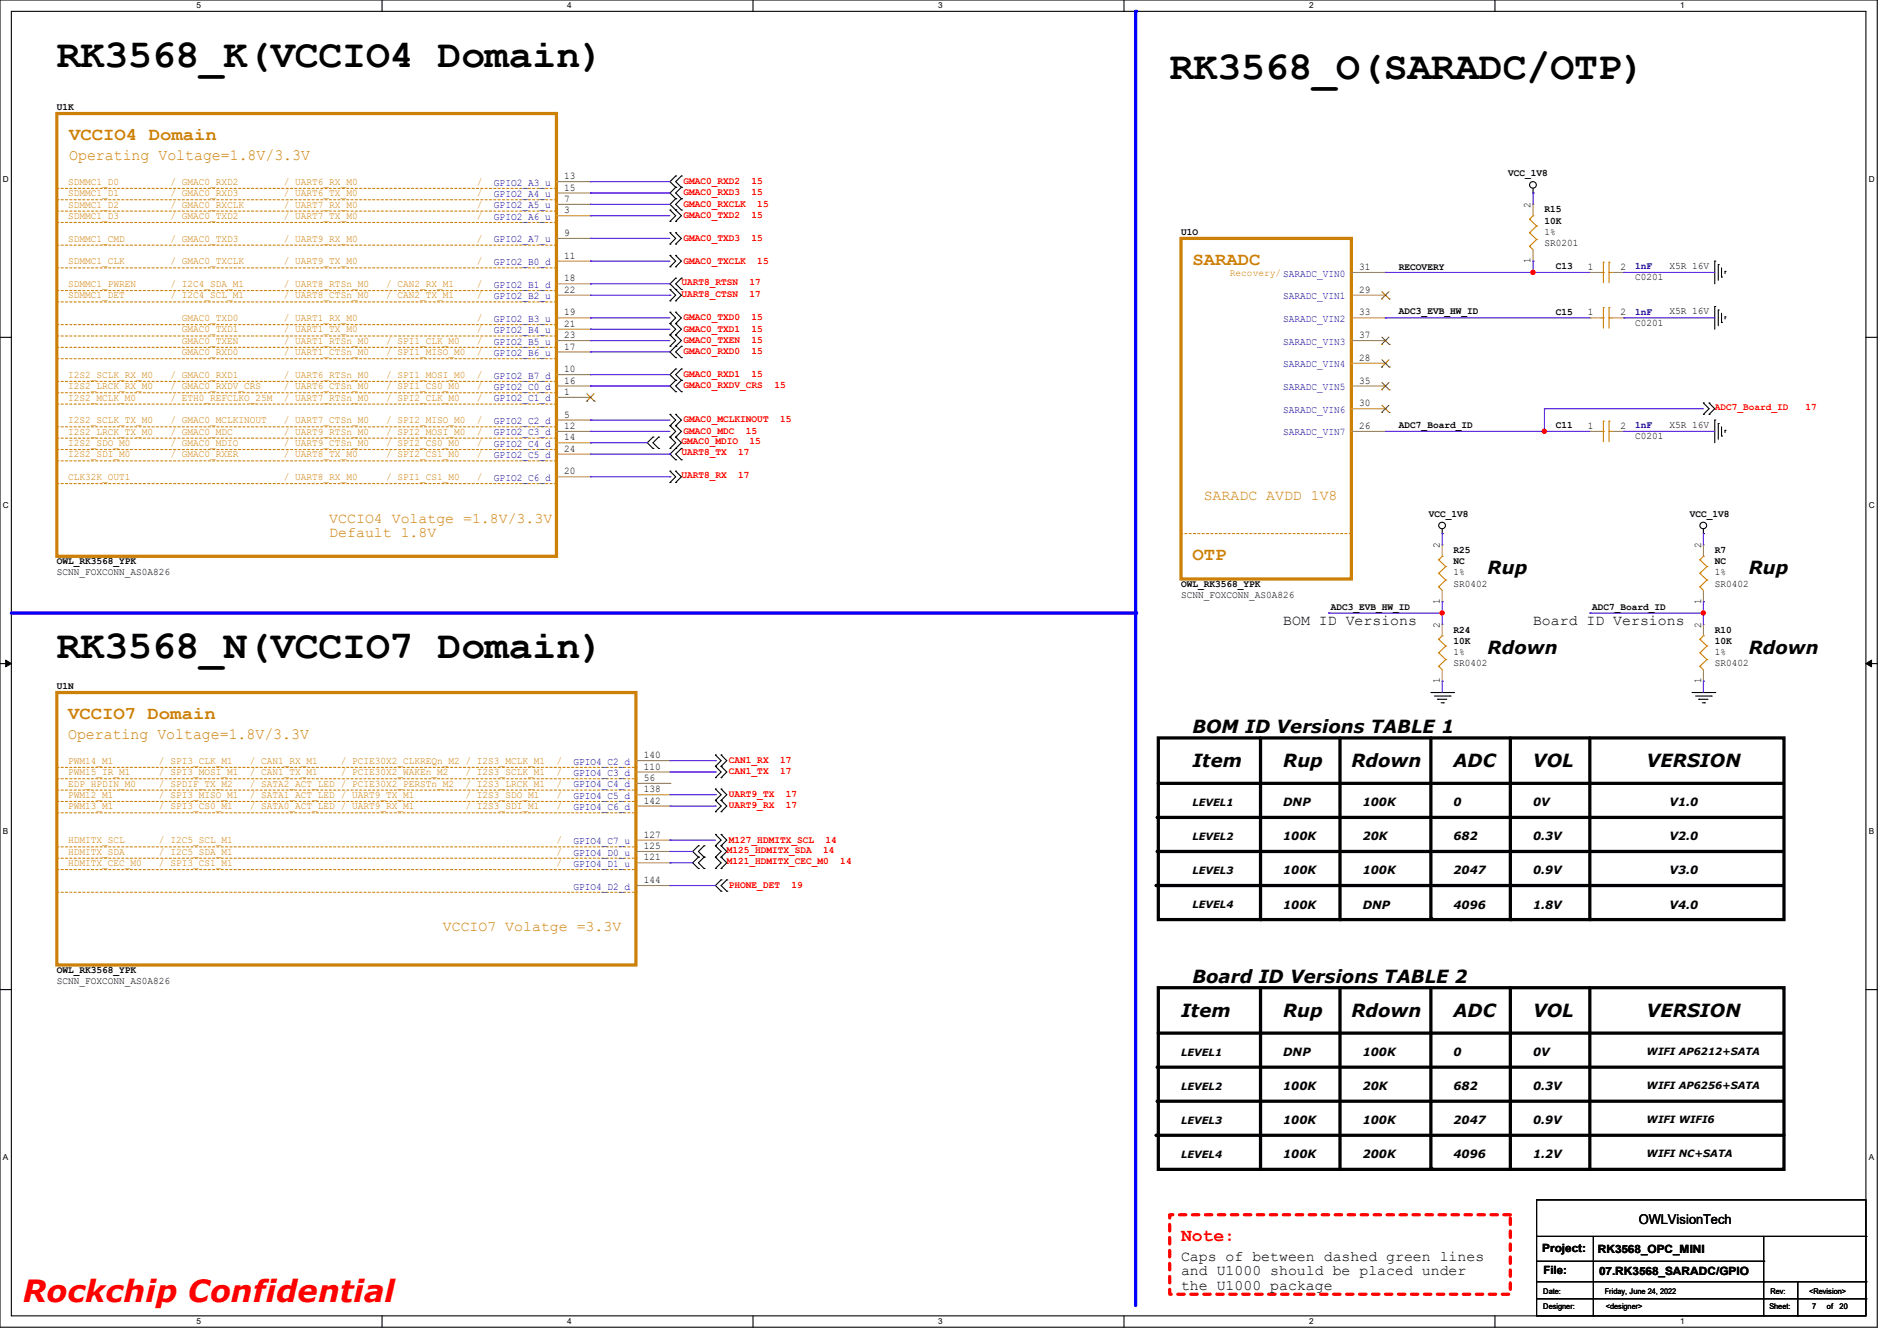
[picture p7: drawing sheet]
<svg xmlns="http://www.w3.org/2000/svg" width="297mm" height="210mm" viewBox="0 0 297 210" stroke-linecap="round" stroke-linejoin="round" font-family="sans-serif">
<path d="M0 0h293.9v207.9h-293.9zM1.8 1.8h290.3v204.3h-290.3z" fill="none" stroke="#000" stroke-width=".17"/>
<g fill="#fff">
<path d="M30.8 .2h.7v1.4h-.7z"/>
<path d="M30.8 206.2h.7v1.4h-.7z"/>
</g>
<path d="M59.8 0v1.8M59.8 206.1v1.8" fill="none" stroke="#000" stroke-width=".17"/>
<g fill="#fff">
<path d="M88.8 .2h.7v1.4h-.7z"/>
<path d="M88.8 206.2h.7v1.4h-.7z"/>
</g>
<path d="M117.9 0v1.8M117.9 206.1v1.8" fill="none" stroke="#000" stroke-width=".17"/>
<g fill="#fff">
<path d="M146.9 .2h.7v1.4h-.7z"/>
<path d="M146.9 206.2h.7v1.4h-.7z"/>
</g>
<path d="M176 0v1.8M176 206.1v1.8" fill="none" stroke="#000" stroke-width=".17"/>
<g fill="#fff">
<path d="M205 .2h.7v1.4h-.7z"/>
<path d="M205 206.2h.7v1.4h-.7z"/>
</g>
<path d="M234.1 0v1.8M234.1 206.1v1.8" fill="none" stroke="#000" stroke-width=".17"/>
<g fill="#fff">
<path d="M263.1 .2h.6v1.4h-.6z"/>
<path d="M263.1 206.2h.6v1.4h-.6z"/>
<path d="M.5 27.3h.9v1.4h-.9z"/>
<path d="M292.6 27.3h.9v1.4h-.9z"/>
<path d="M.5 78.4h.9v1.4h-.9z"/>
<path d="M292.6 78.4h.9v1.4h-.9z"/>
</g>
<path d="M0 52.8h1.8M292.1 52.8h1.8" fill="none" stroke="#000" stroke-width=".17"/>
<g fill="#fff">
<path d="M.5 129.5h.8v1.4h-.8z"/>
<path d="M292.6 129.5h.8v1.4h-.8z"/>
</g>
<path d="M0 103.9h1.8M292.1 103.9h1.8" fill="none" stroke="#000" stroke-width=".17"/>
<path d="M.9 103.4l.9 .5-.9 .5zM292.1 103.9l.9-.5v1z" fill="#000" stroke="#000" stroke-width=".16"/>
<g fill="#fff">
<path d="M.5 180.5h.8v1.4h-.8z"/>
<path d="M292.6 180.5h.8v1.4h-.8z"/>
</g>
<path d="M0 155h1.8M292.1 155h1.8" fill="none" stroke="#000" stroke-width=".17"/>
<path d="M1.8 96h176" fill="none" stroke="#00f" stroke-width=".51"/>
<circle cx="177.8" cy="96" r=".25" fill="#00f"/>
<path d="M177.8 1.8v94.2" fill="none" stroke="#00f" stroke-width=".51"/>
<circle cx="177.8" cy="1.8" r=".25" fill="#00f"/>
<path d="M183.1 190.2h53.4v12.5h-53.4z" fill="none" stroke="#f00" stroke-width=".51" stroke-dasharray="1 1"/>
<path d="M177.8 96v108.5" fill="none" stroke="#00f" stroke-width=".51"/>
<circle cx="177.8" cy="96" r=".25" fill="#00f"/>
<g fill="none" stroke="#000" stroke-width=".51">
<path d="M181.4 115.6h97.9v28.4h-97.9zM197.4 115.6v28.4M209.8 115.6v28.4M224 115.6v28.2M236.5 115.6v28.4M248.9 115.6v28.4M181 138.7h98.1M181.2 133.3h97.9M181.2 128h97.9M181.4 122.7h97.7M181.4 154.7h97.9v28.4h-97.9zM197.4 154.7v28.4"/>
<path d="M209.8 154.7v28.4M224 154.7v28.3M236.5 154.7v28.4M248.9 154.7v28.4M181 177.8h98.3M181.2 172.5h97.9M181.2 167.1h97.9M181.4 161.8h97.7"/>
</g>
<g fill="#000">
<circle cx="181" cy="138.7" r=".25"/>
<circle cx="181.2" cy="133.4" r=".25"/>
<circle cx="181.2" cy="128" r=".25"/>
<circle cx="181.4" cy="122.7" r=".25"/>
<circle cx="197.4" cy="144" r=".25"/>
<circle cx="209.8" cy="144" r=".25"/>
<circle cx="224" cy="143.8" r=".25"/>
<circle cx="236.5" cy="144" r=".25"/>
<circle cx="248.9" cy="144" r=".25"/>
<circle cx="181" cy="177.8" r=".25"/>
<circle cx="181.2" cy="167.1" r=".25"/>
<circle cx="181.2" cy="172.5" r=".25"/>
<circle cx="181.4" cy="161.8" r=".25"/>
<circle cx="197.4" cy="183.1" r=".25"/>
<circle cx="209.8" cy="183.1" r=".25"/>
<circle cx="224" cy="183" r=".25"/>
<circle cx="236.5" cy="183.1" r=".25"/>
<circle cx="248.9" cy="183.1" r=".25"/>
</g>
<g fill="none" stroke="#000" stroke-width=".17">
<path d="M104.9 34.7h.1M104.9 32.9h.1M104.9 38.2h.1M104.9 36.4h.1M104.9 32.9l.9 .9-.9 .9M104.9 36.4l.9 .9-.9 .9M105.8 27.6h.1M105.8 29.3h.1M105.8 31.1h.1M105.8 32.9h.1M105.8 34.7h.1M105.8 38.2h.1"/>
<path d="M105.8 36.4h.1M105.8 27.6l-.9 .8 .9 .9M105.8 29.3l-.9 .9 .9 .9M105.8 31.1l-.9 .9 1.8 1.8-.9 .9M105.8 36.4l.9 .9-.9 .9M106.7 29.3h.1M106.7 27.6h.1M106.7 31.1h.1M106.7 32.9h.1M106.7 27.6l-.9 .8 .9 .9M106.7 29.3l-.9 .9 .9 .9M106.7 31.1l-.9 .9 .9 .9"/>
<path d="M240 30.2h.1M240 29.5v.7M104.9 41.8h.1M104.9 40h.1M104.9 50.7h.1M104.9 48.9h.1M104.9 52.5h.1M104.9 54.2h.1M104.9 45.3h.1M104.9 47.1h.1M104.9 40l.9 .9-.9 .9M104.9 48.9l.9 .9-.9 .9"/>
<path d="M104.9 50.7l.9 .9-.9 .9M104.9 52.5l.9 .8-.9 .9M104.9 45.3l.9 .9-.9 .9M105.8 41.8h.1M105.8 40h.1M105.8 50.7h.1M105.8 48.9h.1M105.8 52.5h.1M105.8 54.2h.1M105.8 56h.1M105.8 57.8h.1M105.8 59.6h.1"/>
<path d="M105.8 45.3h.1M105.8 47.1h.1M105.8 43.6h.1M105.8 40l.9 .9-.9 .9M105.8 48.9l.9 .9-.9 .9M105.8 50.7l.9 .9-.9 .9M105.8 52.5l.9 .8-1.8 1.8 .9 .9M105.8 57.8l-.9 .9 .9 .9M105.8 59.6l-.9 .9 .9 .8M105.8 43.6l-.9 .8 1.8 1.8-.9 .9M106.7 56h.1M106.7 54.2h.1"/>
<path d="M106.7 59.6h.1M106.7 57.8h.1M106.7 45.3h.1M106.7 43.6h.1M106.7 54.2l-.9 .9 .9 .9M106.7 57.8l-.9 .9 .9 .9M106.7 59.6l-.9 .9 .9 .8M106.7 43.6l-.9 .8 .9 .9M268.5 40.9h.1M268.5 48h.1M268.5 40.9v3.5M268.5 48v3.6"/>
<path d="M269 41.4h.1M269 48.6h.1M269 41.4v2.5M269 48.6v2.4M269.5 43.4h.1M269.5 50.5h.1M269.5 42v1.4M269.5 49.1v1.4M270.1 42.5h.1M270.1 49.6h.1M270.1 42.5v.3M270.1 49.6v.4"/>
<path d="M102.2 68.5h.1M102.2 70.2h.1M102.2 68.5l-.9 .8 .9 .9M103.1 70.2h.1M103.1 68.5h.1M103.1 68.5l-.9 .8 .9 .9M104.9 66.7h.1M104.9 64.9h.1M104.9 68.5h.1M104.9 70.2h.1M104.9 73.8h.1M104.9 75.6h.1"/>
<path d="M104.9 64.9l.9 .9-.9 .9M104.9 66.7l.9 .9-.9 .9M104.9 68.5l.9 .8-.9 .9M104.9 73.8l.9 .9-.9 .9M105.8 61.3h.1M105.8 66.7h.1M105.8 64.9h.1M105.8 68.5h.1M105.8 70.2h.1M105.8 72h.1M105.8 73.8h.1M105.8 75.6h.1"/>
<path d="M105.8 64.9l.9 .9-.9 .9M105.8 66.7l.9 .9-.9 .9M105.8 73.8l.9 .9-.9 .9M105.8 68.5l.9 .8-1.8 1.8 .9 .9M106.7 61.3h.1M106.7 70.2h.1M106.7 72h.1M106.7 70.2l-.9 .9 .9 .9M266.7 63.1h.1M266.7 64.9h.1M266.7 63.1l.9 .9-.9 .9M267.6 63.1h.1"/>
<path d="M267.6 64.9h.1M267.6 63.1l.9 .9-.9 .9M268.5 65.8h.1M268.5 65.8v3.5M269 66.3h.1M269 66.3v2.5M269.5 68.3h.1M269.5 66.8v1.5M270.1 67.4h.1M270.1 67.4v.3M225.8 83.6h.1M225.8 82.8v.8"/>
<path d="M266.7 83.6h.1M266.7 82.8v.8M112 118.2h.1M112 118.2l.9 .9-.9 .9M112.9 118.2h.1M112.9 118.2l.9 .9-.9 .9M224 108.5h3.6M224.6 109h2.4M225.1 109.5h.1M225.1 109.5h1.4M225.6 110.1h.4M226 110.1h.1"/>
<path d="M227 109h.1M227.6 108.5h.1M264.9 108.5h3.6M265.5 109h2.4M266 109.5h.1M266 109.5h1.4M266.5 110.1h.4M266.9 110.1h.1M267.9 109h.1M268.5 108.5h.1M109.3 134.2h.1M109.3 136h.1"/>
<path d="M109.3 132.5h.1M109.3 134.2l-.8 .9 .8 .9M109.3 132.5l-.8 .8 .8 .9M110.2 136h.1M110.2 134.2h.1M110.2 132.5h.1M110.2 134.2l-.9 .9 .9 .9M110.2 132.5l-.9 .8 .9 .9M112 136h.1M112 134.2h.1M112 132.5h.1M112 130.7h.1"/>
<path d="M112 120h.1M112 121.8h.1M112 125.3h.1M112 123.6h.1M112 127.1h.1M112 130.7l.9 .9-.9 .9M112 134.2l.9 .9-.9 .9M112 132.5l.9 .8-.9 .9M112 120l.9 .9-.9 .9M112 123.6l.9 .9-.9 .8M112 125.3l.9 .9-.9 .9M112.9 136h.1"/>
<path d="M112.9 134.2h.1M112.9 132.5h.1M112.9 130.7h.1M112.9 137.8h.1M112.9 139.6h.1M112.9 120h.1M112.9 121.8h.1M112.9 125.3h.1M112.9 123.6h.1M112.9 127.1h.1M112.9 137.8l-.9 .9 .9 .9M112.9 134.2l.9 .9-.9 .9"/>
<path d="M112.9 130.7l.9 .9-.9 .9M112.9 132.5l.9 .8-.9 .9M112.9 120l.9 .9-.9 .9M112.9 123.6l.9 .9-.9 .8M112.9 125.3l.9 .9-.9 .9M113.8 139.6h.1M113.8 137.8h.1M113.8 137.8l-.9 .9 .9 .9M240.6 187.9h51.5v18.2h-51.5zM240.6 193.6h51.5M240.6 197.5h35.5M249.5 193.6v12.5"/>
<path d="M276.1 197.5h.1M276.1 193.6v12.5M292.1 193.6h.1M240.6 200.7h51.5M240.6 203.4h51.5M249.5 206.1h.1M276.1 206.1h.1M276.1 200.7h.1M281.5 206.1h.1M281.5 200.7v5.4M292.1 200.7h.1M292.1 203.4h.1"/>
<circle cx="240" cy="29" r=".52"/>
<circle cx="225.8" cy="82.3" r=".52"/>
<circle cx="266.7" cy="82.3" r=".52"/>
</g>
<g fill="none" stroke="#cc8006" stroke-width=".17">
<path d="M239.5 38.6h.1M239.5 36.4h.1M239.5 34.3h.1M239.5 38.6l.5 .5M239.5 36.4l1.1 1.1M239.5 34.3l1.1 1.1M240 33.8h.1M240 33.8l-.5 .5M240.6 37.5h.1M240.6 35.4h.1M240.6 37.5l-1.1 1.1M240.6 35.4l-1.1 1"/>
<path d="M250.7 42.7h.3M250.7 49.8h.3M251 42.7h.1M251 41.1h.1M251 49.8h.1M251 48.2h.1M251 41.1v3.2M251 48.2v3.2M251.9 41.1h.1M251.9 42.7h.1M251.9 48.2h.1M251.9 49.8h.1"/>
<path d="M251.9 42.7h.6M251.9 41.1v3.2M251.9 48.2v3.2M251.9 49.8h.6M250.7 67.6h.3M251 67.6h.1M251 66h.1M251 66v3.2M251.9 66h.1M251.9 67.6h.1M251.9 66v3.2M251.9 67.6h.6"/>
<path d="M225.3 91.9h.1M225.3 89.8h.1M225.3 87.7h.1M225.3 91.9l.5 .6M225.3 89.8l1.1 1M225.3 87.7l1.1 1M225.8 87.1h.1M225.8 99.6h.1M225.8 87.1l-.5 .6M225.8 99.6l-.5 .5M226.4 90.8h.1M226.4 88.7h.1"/>
<path d="M226.4 90.8l-1.1 1.1M226.4 88.7l-1.1 1.1M266.1 91.9h.1M266.1 89.8h.1M266.1 87.7h.1M266.1 91.9l.6 .6M266.1 89.8l1.2 1M266.1 87.7l1.2 1M266.7 99.6h.1M266.7 87.1h.1M266.7 99.6l-.6 .5M266.7 87.1l-.6 .6"/>
<path d="M267.3 90.8h.1M267.3 88.7h.1M267.3 90.8l-1.2 1.1M267.3 88.7l-1.2 1.1M225.3 104.4h.1M225.3 102.2h.1M225.3 100.1h.1M225.3 104.4l.5 .5M225.3 102.2l1.1 1.1M225.3 100.1l1.1 1.1M226.4 103.3h.1M226.4 101.2h.1"/>
<path d="M226.4 103.3l-1.1 1.1M226.4 101.2l-1.1 1M266.1 104.4h.1M266.1 102.2h.1M266.1 100.1h.1M266.1 104.4l.6 .5M266.1 102.2l1.2 1.1M266.1 100.1l1.2 1.1M267.3 103.3h.1M267.3 101.2h.1M267.3 103.3l-1.2 1.1M267.3 101.2l-1.2 1"/>
</g>
<g fill="none" stroke="#a84" stroke-width=".17">
<path d="M87.1 28.4h5.4M87.1 30.2h5.4M87.1 32h5.4M87.1 33.8h5.4M87.1 37.3h5.4M92.5 28.4h.1M92.5 30.2h.1M92.5 32h.1M92.5 33.8h.1M92.5 37.3h.1M240 32h.1M240 32v1.8"/>
<path d="M240 39.1v1.8M87.1 40.9h5.4M87.1 44.4h5.4M87.1 46.2h5.4M87.1 49.8h5.4M87.1 51.6h5.4M87.1 53.3h5.4M87.1 55.1h5.4M87.1 58.7h5.4M92.5 40.9h.1M92.5 44.4h.1M92.5 46.2h.1"/>
<path d="M92.5 49.8h.1M92.5 51.6h.1M92.5 53.3h.1M92.5 55.1h.1M92.5 58.7h.1M211.6 46.2h5.3M211.6 49.8h5.3M211.6 53.3h5.3M211.6 42.7h5.3M211.6 56.9h5.3M216.9 42.7h.1M216.9 46.2h.1"/>
<path d="M216.9 49.8h.1M216.9 53.3h.1M216.9 56.9h.1M240 40.9h.1M248.9 42.7h.1M248.9 49.8h.1M248.9 49.8h1.8M248.9 42.7h1.8M252.5 49.8h1.8M252.5 42.7h1.8M254.3 42.7h.1M254.3 49.8h.1"/>
<path d="M87.1 60.5h5.4M87.1 62.2h5.4M87.1 65.8h5.4M87.1 67.6h5.4M87.1 69.3h5.4M87.1 71.1h5.4M87.1 74.7h5.4M92.5 60.5h.1M92.5 62.2h.1M92.5 65.8h.1M92.5 67.6h.1M92.5 69.3h.1"/>
<path d="M92.5 71.1h.1M92.5 74.7h.1M211.6 60.5h5.3M211.6 67.6h5.3M211.6 64h5.3M216.9 60.5h.1M216.9 64h.1M216.9 67.6h.1M248.9 67.6h.1M248.9 67.6h1.8M252.5 67.6h1.8M254.3 67.6h.1"/>
<path d="M225.8 94.2h.1M225.8 85.3h.1M225.8 97.8h.1M225.8 85.3v1.8M225.8 92.5v1.7M225.8 97.8v1.8M266.7 97.8h.1M266.7 94.2h.1M266.7 85.3h.1M266.7 85.3v1.8M266.7 92.5v1.7M266.7 97.8v1.8"/>
<path d="M99.6 119.1h5.3M104.9 119.1h.1M225.8 106.7h.1M225.8 104.9v1.8M266.7 106.7h.1M266.7 104.9v1.8M99.6 120.9h5.3M99.6 122.7h5.3M99.6 124.5h5.3M99.6 126.2h5.3M99.6 131.6h5.3M99.6 133.3h5.3"/>
<path d="M99.6 135.1h5.3M99.6 138.7h5.3M104.9 120.9h.1M104.9 122.7h.1M104.9 124.5h.1M104.9 126.2h.1M104.9 131.6h.1M104.9 133.3h.1M104.9 135.1h.1M104.9 138.7h.1"/>
</g>
<g fill="none" stroke="#cc8006" stroke-width=".17" stroke-dasharray=".3 .3">
<path d="M8.9 34.8h78.2M8.9 29.5h78.2M8.9 31.3h78.2M8.9 38.4h78.2M8.9 33.1h78.2M87.1 34.8h.1M87.1 29.5h.1M87.1 31.3h.1M87.1 38.4h.1M87.1 33.1h.1M8.9 52.6h78.2M8.9 54.4h78.2"/>
<path d="M8.9 50.8h78.2M8.9 45.5h78.2M8.9 56.2h78.2M8.9 47.3h78.2M8.9 42h78.2M8.9 59.7h78.2M87.1 52.6h.1M87.1 54.4h.1M87.1 50.8h.1M87.1 45.5h.1M87.1 56.2h.1M87.1 47.3h.1"/>
<path d="M87.1 42h.1M87.1 59.7h.1M8.9 63.3h78.2M8.9 61.5h78.2M8.9 70.4h78.2M8.9 75.7h78.2M8.9 68.6h78.2M8.9 72.2h78.2M8.9 66.8h78.2M87.1 63.3h.1M87.1 61.5h.1M87.1 70.4h.1"/>
<path d="M87.1 75.7h.1M87.1 68.6h.1M87.1 72.2h.1M87.1 66.8h.1M184.9 83.6h.1M211.6 83.6h-26.7M8.9 122h90.7M8.9 134.4h90.7M8.9 125.5h90.7M8.9 136.2h90.7M8.9 127.3h90.7M8.9 139.7h90.7"/>
<path d="M8.9 120.2h90.7M8.9 123.7h90.7M8.9 132.6h90.7M99.6 122h.1M99.6 134.4h.1M99.6 125.5h.1M99.6 136.2h.1M99.6 127.3h.1M99.6 139.7h.1M99.6 120.2h.1M99.6 123.7h.1M99.6 132.6h.1"/>
</g>
<path d="M8.9 17.8h78.2v69.3h-78.2zM184.9 37.3h26.7v53.4h-26.7zM8.9 108.5h90.7v42.6h-90.7z" fill="none" stroke="#cc8006" stroke-width=".51"/>
<g fill="none" stroke="#804000" stroke-width=".16">
<path d="M216.3 46.8h.1M216.3 53.9h.1M216.3 57.5h.1M216.4 45.7l1.1 1.1M216.4 52.8l1.1 1.1M216.4 56.3l1.1 1.2M216.4 59.9l1.1 1.1M217.5 45.7l-1.2 1.1M217.5 52.8l-1.2 1.1M217.5 56.3l-1.2 1.2M217.5 59.9l-1.2 1.1M217.5 46.8h.1"/>
<path d="M217.5 53.9h.1M217.5 57.5h.1M91.9 62.8h.1M91.9 61.7l1.1 1.1M93 61.7l-1.1 1.1M93 62.8h.1M216.3 61h.1M216.3 64.6h.1M216.4 63.5l1.1 1.1M217.5 63.5l-1.2 1.1M217.5 61h.1M217.5 64.6h.1"/>
</g>
<g fill="none" stroke="#4200ff" stroke-width=".17">
<path d="M92.5 28.4h.1M92.5 30.2h.1M92.5 32h.1M92.5 37.3h.1M92.5 33.8h.1M92.5 28.4h12.4M92.5 30.2h12.4M92.5 32h12.4M92.5 37.3h12.4M92.5 33.8h12.4M240 30.2h.1M240 30.2v1.8"/>
<path d="M92.5 49.8h.1M92.5 51.6h.1M92.5 53.3h.1M92.5 55.1h.1M92.5 58.7h.1M92.5 40.9h.1M92.5 44.4h.1M92.5 49.8h12.4M92.5 51.6h12.4M92.5 53.3h12.4M92.5 55.1h12.4M92.5 58.7h12.4"/>
<path d="M92.5 40.9h12.4M92.5 44.4h12.4M92.5 46.2h12.4M104.9 46.2h.1M216.9 42.7h.1M216.9 49.8h.1M216.9 49.8h32M216.9 42.7h32M240 40.9h.1M240 42.7h.1M240 40.9v1.8M254.3 49.8h.1"/>
<path d="M254.3 42.7h.1M254.3 49.8h14.2M254.3 42.7h14.2M92.5 67.6h.1M92.5 69.3h.1M92.5 60.5h.1M92.5 65.8h.1M92.5 67.6h12.4M92.5 69.3h8.8M92.5 60.5h12.4M92.5 65.8h12.4M92.5 74.7h12.4"/>
<path d="M92.5 71.1h12.4M104.9 74.7h.1M104.9 71.1h.1M216.9 67.6h32M241.8 67.6h.1M241.8 64h.1M241.8 64h24.9M241.8 64v3.6M254.3 67.6h.1M254.3 67.6h14.2M208 96h.1M208 96h17.8"/>
<path d="M225.8 96h.1M225.8 83.6h.1M225.8 94.2h.1M225.8 83.6v1.7M225.8 94.2v3.6M248.9 96h.1M248.9 96h17.8M266.7 96h.1M266.7 83.6h.1M266.7 94.2h.1M266.7 83.6v1.7M266.7 94.2v3.6"/>
<path d="M104.9 119.1h7.1M112 119.1h.1M225.8 106.7h.1M225.8 106.7v1.8M266.7 106.7h.1M266.7 106.7v1.8M104.9 135.1h.1M104.9 131.6h.1M104.9 133.3h.1M104.9 138.7h.1M104.9 135.1h3.6M104.9 131.6h7.1"/>
<path d="M104.9 133.3h3.6M104.9 138.7h7.1M104.9 120.9h7.1M104.9 124.5h7.1M104.9 126.2h7.1M112 120.9h.1M112 124.5h.1M112 126.2h.1"/>
</g>
<g fill="#f00" stroke="#f00" stroke-width=".17">
<circle cx="240" cy="42.7" r=".32"/>
<circle cx="225.8" cy="96" r=".32"/>
<circle cx="241.8" cy="67.5" r=".32"/>
<circle cx="266.7" cy="96" r=".32"/>
</g>
<g font-size="6.2">
<text x="8.9" y="10.5">RK3568_K(VCCIO4 Domain)</text>
<text x="183.1" y="12.3">RK3568_O(SARADC/OTP)</text>
<text x="8.9" y="103">RK3568_N(VCCIO7 Domain)</text>
</g>
<text font-size="4.8" fill="#f00" x="3.6" y="204">Rockchip Confidential</text>
<g font-size="2.8" fill="#cc8006">
<text x="10.8" y="21.9">VCCIO4 Domain</text>
<text x="186.7" y="41.5">SARADC</text>
<text x="186.7" y="87.7">OTP</text>
<text x="10.7" y="112.6">VCCIO7 Domain</text>
</g>
<g font-size="2.8">
<text x="232.9" y="90">Rup</text>
<text x="273.8" y="90">Rup</text>
<text x="232.9" y="102.4">Rdown</text>
<text x="273.8" y="102.4">Rdown</text>
<text x="186.7" y="114.9">BOM ID Versions TABLE 1</text>
<text x="186.7" y="120.2">Item</text>
<text x="200.9" y="120.2">Rup</text>
<text x="211.6" y="120.2">Rdown</text>
<text x="227.6" y="120.2">ADC</text>
<text x="240" y="120.2">VOL</text>
<text x="257.8" y="120.2">VERSION</text>
<text x="186.7" y="154">Board ID Versions TABLE 2</text>
<text x="184.9" y="159.3">Item</text>
<text x="200.9" y="159.3">Rup</text>
<text x="211.6" y="159.3">Rdown</text>
<text x="227.6" y="159.3">ADC</text>
<text x="240" y="159.3">VOL</text>
<text x="257.8" y="159.3">VERSION</text>
</g>
<text font-size="2.8" fill="#f00" x="184.9" y="194.4">Note:</text>
<g font-size="2.5" fill="#cc8006">
<text x="10.8" y="25.1">Operating Voltage=1.8V/3.3V</text>
<text x="10.7" y="115.7">Operating Voltage=1.8V/3.3V</text>
</g>
<g font-size="2.3" fill="#cc8006">
<text x="51.6" y="81.9">VCCIO4 Volatge =1.8V/3.3V</text>
<text x="188.5" y="78.3">SARADC AVDD 1V8</text>
<text x="51.6" y="84.2">Default 1.8V</text>
<text x="69.3" y="145.9">VCCIO7 Volatge =3.3V</text>
</g>
<g font-size="2.3">
<text x="200.9" y="97.9">BOM ID Versions</text>
<text x="240" y="97.9">Board ID Versions</text>
<text x="184.9" y="197.4">Caps of between dashed green lines</text>
<text x="184.9" y="199.7">and U1000 should be placed under</text>
<text x="184.9" y="202">the U1000 package</text>
</g>
<text font-size="2.1" x="256.6" y="191.6">OWLVisionTech</text>
<g font-size="1.8">
<text x="200.9" y="126.3">DNP</text>
<text x="200.9" y="131.6">100K</text>
<text x="213.4" y="126.3">100K</text>
<text x="213.4" y="131.6">20K</text>
<text x="227.6" y="126.3">0</text>
<text x="227.6" y="131.6">682</text>
<text x="240" y="126.3">0V</text>
<text x="240" y="131.6">0.3V</text>
<text x="261.4" y="126.3">V1.0</text>
<text x="261.4" y="131.6">V2.0</text>
<text x="200.9" y="136.9">100K</text>
<text x="213.4" y="136.9">100K</text>
<text x="227.6" y="136.9">2047</text>
<text x="240" y="136.9">0.9V</text>
<text x="261.4" y="136.9">V3.0</text>
<text x="200.9" y="142.3">100K</text>
<text x="213.4" y="142.3">DNP</text>
<text x="227.6" y="142.3">4096</text>
<text x="240" y="142.3">1.8V</text>
<text x="261.4" y="142.3">V4.0</text>
<text x="200.9" y="165.4">DNP</text>
<text x="213.4" y="165.4">100K</text>
<text x="227.6" y="165.4">0</text>
<text x="240" y="165.4">0V</text>
<text x="200.9" y="170.7">100K</text>
<text x="213.4" y="170.7">20K</text>
<text x="227.6" y="170.7">682</text>
<text x="240" y="170.7">0.3V</text>
<text x="200.9" y="176.1">100K</text>
<text x="213.4" y="176.1">100K</text>
<text x="227.6" y="176.1">2047</text>
<text x="240" y="176.1">0.9V</text>
<text x="200.9" y="181.4">100K</text>
<text x="213.4" y="181.4">200K</text>
<text x="227.6" y="181.4">4096</text>
<text x="240" y="181.4">1.2V</text>
<text x="241.5" y="196">Project:</text>
<text x="250.2" y="196.2">RK3568_OPC_MINI</text>
<text x="241.6" y="199.6">File:</text>
<text x="250.4" y="199.7">07.RK3568_SARADC/GPIO</text>
</g>
<g font-size="1.6">
<text x="8.9" y="17.3">U1K</text>
<text x="88.3" y="28.1">13</text>
<text x="88.3" y="29.8">15</text>
<text x="236.1" y="27.6">VCC_1V8</text>
<text x="88.3" y="31.6">7</text>
<text x="88.3" y="33.4">3</text>
<text x="239.7" y="32.6" transform="rotate(-90 239.7 32.6)">2</text>
<text x="241.8" y="33.3">R15</text>
<text x="241.8" y="35.1">10K</text>
<text x="88.3" y="37">9</text>
<text x="88.3" y="40.5">11</text>
<text x="184.9" y="36.8">U1O</text>
<text x="239.7" y="41.2" transform="rotate(-90 239.7 41.2)">1</text>
<text x="241.8" y="38.6">SR0201</text>
<text x="241.8" y="36.8">1%</text>
<text x="88.3" y="44.1">18</text>
<text x="88.3" y="45.8">22</text>
<text x="212.8" y="42.3">31</text>
<text x="212.8" y="45.8">29</text>
<text x="219" y="42.3">RECOVERY</text>
<text x="243.6" y="42.2">C13</text>
<text x="248.6" y="42.3">1</text>
<text x="253.7" y="42.3">2</text>
<text x="256" y="43.9">C0201</text>
<text x="261.4" y="42.1">X5R 16V</text>
<text x="88.3" y="49.4">19</text>
<text x="88.3" y="51.2">21</text>
<text x="88.3" y="53">23</text>
<text x="212.8" y="49.4">33</text>
<text x="212.8" y="53">37</text>
<text x="219" y="49.2">ADC3_EVB_HW_ID</text>
<text x="243.6" y="49.3">C15</text>
<text x="248.6" y="49.4">1</text>
<text x="253.7" y="49.4">2</text>
<text x="256" y="51">C0201</text>
<text x="261.4" y="49.2">X5R 16V</text>
<text x="88.3" y="54.7">17</text>
<text x="88.3" y="58.3">10</text>
<text x="212.8" y="56.5">28</text>
<text x="88.3" y="60.1">16</text>
<text x="88.3" y="61.8">1</text>
<text x="88.3" y="65.4">5</text>
<text x="212.8" y="60.1">35</text>
<text x="212.8" y="63.6">30</text>
<text x="88.3" y="67.2">12</text>
<text x="88.3" y="69">14</text>
<text x="88.3" y="70.7">24</text>
<text x="212.8" y="67.2">26</text>
<text x="219" y="67">ADC7_Board_ID</text>
<text x="243.6" y="67.1">C11</text>
<text x="248.6" y="67.2">1</text>
<text x="253.7" y="67.2">2</text>
<text x="256" y="68.8">C0201</text>
<text x="261.4" y="67">X5R 16V</text>
<text x="88.3" y="74.3">20</text>
<text x="223.7" y="80.9">VCC_1V8</text>
<text x="264.6" y="80.9">VCC_1V8</text>
<text x="8.9" y="88.4">OWL_RK3568_YPK</text>
<text x="225.4" y="85.9" transform="rotate(-90 225.4 85.9)">2</text>
<text x="227.6" y="86.6">R25</text>
<text x="227.6" y="88.4">NC</text>
<text x="266.3" y="85.9" transform="rotate(-90 266.3 85.9)">2</text>
<text x="268.5" y="86.6">R7</text>
<text x="268.5" y="88.4">NC</text>
<text x="8.9" y="90.1">SCNN_FOXCONN_AS0A826</text>
<text x="184.9" y="91.9">OWL_RK3568_YPK</text>
<text x="184.9" y="93.7">SCNN_FOXCONN_AS0A826</text>
<text x="208.4" y="95.5">ADC3_EVB_HW_ID</text>
<text x="225.4" y="94.6" transform="rotate(-90 225.4 94.6)">1</text>
<text x="227.6" y="91.9">SR0402</text>
<text x="227.6" y="90.1">1%</text>
<text x="249.3" y="95.5">ADC7_Board_ID</text>
<text x="266.3" y="94.6" transform="rotate(-90 266.3 94.6)">1</text>
<text x="268.5" y="91.9">SR0402</text>
<text x="268.5" y="90.1">1%</text>
<text x="225.4" y="98.3" transform="rotate(-90 225.4 98.3)">2</text>
<text x="227.6" y="99.1">R24</text>
<text x="227.6" y="100.8">10K</text>
<text x="266.3" y="98.3" transform="rotate(-90 266.3 98.3)">2</text>
<text x="268.5" y="99.1">R10</text>
<text x="268.5" y="100.8">10K</text>
<text x="8.9" y="107.9">U1N</text>
<text x="225.4" y="107" transform="rotate(-90 225.4 107)">1</text>
<text x="227.6" y="104.3">SR0402</text>
<text x="227.6" y="102.6">1%</text>
<text x="266.3" y="107" transform="rotate(-90 266.3 107)">1</text>
<text x="268.5" y="104.3">SR0402</text>
<text x="268.5" y="102.6">1%</text>
<text x="100.8" y="118.7">140</text>
<text x="100.8" y="120.5">110</text>
<text x="100.8" y="122.3">56</text>
<text x="100.8" y="124.1">138</text>
<text x="100.8" y="125.9">142</text>
<text x="100.8" y="131.2">127</text>
<text x="186.7" y="126.2">LEVEL1</text>
<text x="186.7" y="131.6">LEVEL2</text>
<text x="100.8" y="133">125</text>
<text x="100.8" y="134.7">121</text>
<text x="186.7" y="136.9">LEVEL3</text>
<text x="100.8" y="138.3">144</text>
<text x="186.7" y="142.2">LEVEL4</text>
<text x="8.9" y="152.4">OWL_RK3568_YPK</text>
<text x="8.9" y="154.1">SCNN_FOXCONN_AS0A826</text>
<text x="184.9" y="165.4">LEVEL1</text>
<text x="257.8" y="165.2">WIFI AP6212+SATA</text>
<text x="184.9" y="170.7">LEVEL2</text>
<text x="257.8" y="170.5">WIFI AP6256+SATA</text>
<text x="184.9" y="176">LEVEL3</text>
<text x="257.8" y="175.9">WIFI WIFI6</text>
<text x="184.9" y="181.4">LEVEL4</text>
<text x="257.8" y="181.2">WIFI NC+SATA</text>
</g>
<g font-size="1.6" fill="#cc8006">
<text x="10.7" y="29">SDMMC1_D0</text>
<text x="26.7" y="29">/ GMAC0_RXD2</text>
<text x="44.4" y="29">/ UART6_RX_M0</text>
<text x="74.7" y="29">/</text>
<text x="10.7" y="34.3">SDMMC1_D3</text>
<text x="10.7" y="30.7">SDMMC1_D1</text>
<text x="10.7" y="32.5">SDMMC1_D2</text>
<text x="26.7" y="30.7">/ GMAC0_RXD3</text>
<text x="26.7" y="34.3">/ GMAC0_TXD2</text>
<text x="26.7" y="32.5">/ GMAC0_RXCLK</text>
<text x="44.4" y="32.5">/ UART7_RX_M0</text>
<text x="44.4" y="34.3">/ UART7_TX_M0</text>
<text x="44.4" y="30.7">/ UART6_TX_M0</text>
<text x="74.7" y="34.3">/</text>
<text x="74.7" y="30.7">/</text>
<text x="74.7" y="32.5">/</text>
<text x="10.7" y="37.8">SDMMC1_CMD</text>
<text x="10.7" y="41.4">SDMMC1_CLK</text>
<text x="26.7" y="41.4">/ GMAC0_TXCLK</text>
<text x="26.7" y="37.8">/ GMAC0_TXD3</text>
<text x="44.4" y="37.8">/ UART9_RX_M0</text>
<text x="44.4" y="41.4">/ UART9_TX_M0</text>
<text x="74.7" y="41.4">/</text>
<text x="74.7" y="37.8">/</text>
<text x="10.7" y="45">SDMMC1_PWREN</text>
<text x="10.7" y="46.7">SDMMC1_DET</text>
<text x="26.7" y="45">/ I2C4_SDA_M1</text>
<text x="26.7" y="46.7">/ I2C4_SCL_M1</text>
<text x="44.4" y="46.7">/ UART8_CTSn_M0</text>
<text x="44.4" y="45">/ UART8_RTSn_M0</text>
<text x="60.5" y="46.7">/ CAN2_TX_M1</text>
<text x="60.5" y="45">/ CAN2_RX_M1</text>
<text x="74.7" y="46.7">/</text>
<text x="74.7" y="45">/</text>
<text x="192.6" y="43.2">Recovery/ SARADC_VIN0</text>
<text x="28.4" y="50.3">GMAC0_TXD0</text>
<text x="28.4" y="52.1">GMAC0_TXD1</text>
<text x="28.4" y="53.8">GMAC0_TXEN</text>
<text x="44.4" y="52.1">/ UART1_TX_M0</text>
<text x="44.4" y="50.3">/ UART1_RX_M0</text>
<text x="44.4" y="53.8">/ UART1_RTSn_M0</text>
<text x="60.5" y="53.8">/ SPI1_CLK_M0</text>
<text x="74.7" y="50.3">/</text>
<text x="74.7" y="53.8">/</text>
<text x="74.7" y="52.1">/</text>
<text x="10.7" y="59.2">I2S2_SCLK_RX_M0</text>
<text x="26.7" y="59.2">/ GMAC0_RXD1</text>
<text x="28.4" y="55.6">GMAC0_RXD0</text>
<text x="44.4" y="55.6">/ UART1_CTSn_M0</text>
<text x="44.4" y="59.2">/ UART6_RTSn_M0</text>
<text x="60.5" y="59.2">/ SPI1_MOSI_M0</text>
<text x="60.5" y="55.6">/ SPI1_MISO_M0</text>
<text x="74.7" y="55.6">/</text>
<text x="74.7" y="59.2">/</text>
<text x="10.7" y="61">I2S2_LRCK_RX_M0</text>
<text x="10.7" y="62.7">I2S2_MCLK_M0</text>
<text x="26.7" y="62.7">/ ETH0_REFCLKO_25M</text>
<text x="26.7" y="61">/ GMAC0_RXDV_CRS</text>
<text x="44.4" y="62.7">/ UART7_RTSn_M0</text>
<text x="44.4" y="61">/ UART6_CTSn_M0</text>
<text x="60.4" y="61">/ SPI1_CS0_M0</text>
<text x="60.5" y="62.7">/ SPI2_CLK_M0</text>
<text x="74.7" y="62.7">/</text>
<text x="74.7" y="61">/</text>
<text x="10.7" y="71.6">I2S2_SDI_M0</text>
<text x="10.7" y="66.3">I2S2_SCLK_TX_M0</text>
<text x="10.7" y="69.8">I2S2_SDO_M0</text>
<text x="10.7" y="68.1">I2S2_LRCK_TX_M0</text>
<text x="26.7" y="69.8">/ GMAC0_MDIO</text>
<text x="26.7" y="71.6">/ GMAC0_RXER</text>
<text x="26.7" y="68.1">/ GMAC0_MDC</text>
<text x="26.7" y="66.3">/ GMAC0_MCLKINOUT</text>
<text x="44.4" y="66.3">/ UART7_CTSn_M0</text>
<text x="44.4" y="71.6">/ UART8_TX_M0</text>
<text x="44.4" y="68.1">/ UART9_RTSn_M0</text>
<text x="44.4" y="69.8">/ UART9_CTSn_M0</text>
<text x="60.5" y="71.6">/ SPI2_CS1_M0</text>
<text x="60.5" y="68.1">/ SPI2_MOSI_M0</text>
<text x="60.5" y="69.8">/ SPI2_CS0_M0</text>
<text x="60.5" y="66.3">/ SPI2_MISO_M0</text>
<text x="74.7" y="69.8">/</text>
<text x="74.7" y="71.6">/</text>
<text x="74.7" y="68.1">/</text>
<text x="74.7" y="66.3">/</text>
<text x="10.7" y="75.2">CLK32K_OUT1</text>
<text x="44.4" y="75.2">/ UART8_RX_M0</text>
<text x="60.5" y="75.2">/ SPI1_CS1_M0</text>
<text x="74.7" y="75.2">/</text>
<text x="10.7" y="119.6">PWM14_M1</text>
<text x="24.9" y="119.6">/ SPI3_CLK_M1</text>
<text x="39.1" y="119.6">/ CAN1_RX_M1</text>
<text x="53.3" y="119.6">/ PCIE30X2_CLKREQn_M2 / I2S3_MCLK_M1</text>
<text x="87.1" y="119.6">/</text>
<text x="10.7" y="125">PWM12_M1</text>
<text x="10.7" y="123.2">EDP_HPDIN_M0</text>
<text x="10.7" y="121.4">PWM15_IR_M1</text>
<text x="24.9" y="125">/ SPI3_MISO_M1</text>
<text x="24.9" y="121.4">/ SPI3_MOSI_M1</text>
<text x="24.9" y="123.2">/ SPDIF_TX_M2</text>
<text x="39.1" y="123.2">/ SATA2_ACT_LED / PCIE30X2_PERSTn_M2</text>
<text x="39.1" y="121.4">/ CAN1_TX_M1</text>
<text x="39.1" y="125">/ SATA1_ACT_LED / UART9_TX_M1</text>
<text x="53.3" y="121.4">/ PCIE30X2_WAKEn_M2</text>
<text x="72.9" y="121.4">/ I2S3_SCLK_M1</text>
<text x="72.9" y="125">/ I2S3_SDO_M1</text>
<text x="72.9" y="123.2">/ I2S3_LRCK_M1</text>
<text x="87.1" y="125">/</text>
<text x="87.1" y="121.4">/</text>
<text x="87.1" y="123.2">/</text>
<text x="10.7" y="126.7">PWM13_M1</text>
<text x="24.9" y="126.7">/ SPI3_CS0_M1</text>
<text x="39.1" y="126.7">/ SATA0_ACT_LED / UART9_RX_M1</text>
<text x="72.9" y="126.7">/ I2S3_SDI_M1</text>
<text x="87.1" y="126.7">/</text>
<text x="10.7" y="133.9">HDMITX_SDA</text>
<text x="10.7" y="135.6">HDMITX_CEC_M0</text>
<text x="10.7" y="132.1">HDMITX_SCL</text>
<text x="24.9" y="132.1">/ I2C5_SCL_M1</text>
<text x="24.9" y="135.6">/ SPI3_CS1_M1</text>
<text x="24.9" y="133.9">/ I2C5_SDA_M1</text>
<text x="87.1" y="135.6">/</text>
<text x="87.1" y="133.9">/</text>
<text x="87.1" y="132.1">/</text>
</g>
<g font-size="1.6" fill="#00c">
<text x="77.3" y="29.1">GPIO2_A3_u</text>
<text x="77.3" y="30.9">GPIO2_A4_u</text>
<text x="77.3" y="32.6">GPIO2_A5_u</text>
<text x="77.3" y="34.4">GPIO2_A6_u</text>
<text x="77.3" y="38">GPIO2_A7_u</text>
<text x="77.3" y="41.5">GPIO2_B0_d</text>
<text x="77.3" y="45.1">GPIO2_B1_d</text>
<text x="77.3" y="46.9">GPIO2_B2_u</text>
<text x="200.9" y="46.9">SARADC_VIN1</text>
<text x="77.3" y="50.4">GPIO2_B3_u</text>
<text x="77.3" y="52.2">GPIO2_B4_u</text>
<text x="77.3" y="54">GPIO2_B5_u</text>
<text x="200.9" y="50.4">SARADC_VIN2</text>
<text x="200.9" y="54">SARADC_VIN3</text>
<text x="77.3" y="55.8">GPIO2_B6_u</text>
<text x="77.3" y="59.3">GPIO2_B7_d</text>
<text x="200.9" y="57.5">SARADC_VIN4</text>
<text x="77.3" y="61.1">GPIO2_C0_d</text>
<text x="77.3" y="62.9">GPIO2_C1_d</text>
<text x="200.9" y="61.1">SARADC_VIN5</text>
<text x="200.9" y="64.6">SARADC_VIN6</text>
<text x="77.3" y="66.4">GPIO2_C2_d</text>
<text x="77.3" y="68.2">GPIO2_C3_d</text>
<text x="77.3" y="70">GPIO2_C4_d</text>
<text x="77.3" y="71.8">GPIO2_C5_d</text>
<text x="200.9" y="68.2">SARADC_VIN7</text>
<text x="77.3" y="75.3">GPIO2_C6_d</text>
<text x="89.8" y="119.8">GPIO4_C2_d</text>
<text x="89.8" y="121.5">GPIO4_C3_d</text>
<text x="89.8" y="123.3">GPIO4_C4_d</text>
<text x="89.8" y="125.1">GPIO4_C5_d</text>
<text x="89.8" y="126.9">GPIO4_C6_d</text>
<text x="89.8" y="132.2">GPIO4_C7_u</text>
<text x="89.8" y="134">GPIO4_D0_u</text>
<text x="89.8" y="135.8">GPIO4_D1_u</text>
<text x="89.8" y="139.3">GPIO4_D2_d</text>
</g>
<g font-size="1.6" fill="#f00">
<text x="107" y="28.8">GMAC0_RXD2</text>
<text x="117.7" y="28.8">15</text>
<text x="107" y="30.6">GMAC0_RXD3</text>
<text x="107" y="32.4">GMAC0_RXCLK</text>
<text x="107" y="34.2">GMAC0_TXD2</text>
<text x="117.7" y="30.6">15</text>
<text x="117.7" y="34.2">15</text>
<text x="118.6" y="32.4">15</text>
<text x="107" y="37.7">GMAC0_TXD3</text>
<text x="107" y="41.3">GMAC0_TXCLK</text>
<text x="117.7" y="37.7">15</text>
<text x="118.6" y="41.3">15</text>
<text x="106.7" y="46.4">UART8_CTSN</text>
<text x="106.7" y="44.7">UART8_RTSN</text>
<text x="117.3" y="46.4">17</text>
<text x="117.3" y="44.7">17</text>
<text x="107" y="50.2">GMAC0_TXD0</text>
<text x="107" y="51.9">GMAC0_TXD1</text>
<text x="107" y="53.7">GMAC0_TXEN</text>
<text x="117.7" y="50.2">15</text>
<text x="117.7" y="51.9">15</text>
<text x="117.7" y="53.7">15</text>
<text x="107" y="55.5">GMAC0_RXD0</text>
<text x="107" y="59.1">GMAC0_RXD1</text>
<text x="117.7" y="55.5">15</text>
<text x="117.7" y="59.1">15</text>
<text x="107" y="60.8">GMAC0_RXDV_CRS</text>
<text x="121.2" y="60.8">15</text>
<text x="268.5" y="64.2">ADC7_Board_ID</text>
<text x="282.7" y="64.2">17</text>
<text x="106.7" y="69.6">GMAC0_MDIO</text>
<text x="106.7" y="71.3">UART8_TX</text>
<text x="107" y="66.2">GMAC0_MCLKINOUT</text>
<text x="107" y="67.9">GMAC0_MDC</text>
<text x="115.6" y="71.3">17</text>
<text x="116.8" y="67.9">15</text>
<text x="117.3" y="69.6">15</text>
<text x="122.1" y="66.2">15</text>
<text x="106.7" y="74.9">UART8_RX</text>
<text x="115.6" y="74.9">17</text>
<text x="114.1" y="119.5">CAN1_RX</text>
<text x="122.1" y="119.5">17</text>
<text x="114.1" y="121.3">CAN1_TX</text>
<text x="114.1" y="124.8">UART9_TX</text>
<text x="122.1" y="121.3">17</text>
<text x="123" y="124.8">17</text>
<text x="114.1" y="131.9">M127_HDMITX_SCL</text>
<text x="114.1" y="126.6">UART9_RX</text>
<text x="123" y="126.6">17</text>
<text x="129.2" y="131.9">14</text>
<text x="113.8" y="135.3">M121_HDMITX_CEC_M0</text>
<text x="113.8" y="133.6">M125_HDMITX_SDA</text>
<text x="128.9" y="133.6">14</text>
<text x="131.6" y="135.3">14</text>
<text x="114.1" y="139.1">PHONE_DET</text>
<text x="123.9" y="139.1">19</text>
</g>
<g font-size="1.6" fill="#000080">
<text x="256" y="42.2">1nF</text>
<text x="256" y="49.3">1nF</text>
<text x="256" y="67.1">1nF</text>
</g>
<g font-size="1.3">
<text x="30.8" y="1.3">5</text>
<text x="88.8" y="1.3">4</text>
<text x="146.9" y="1.3">3</text>
<text x="205" y="1.3">2</text>
<text x="263.1" y="1.3">1</text>
<text x=".5" y="28.4">D</text>
<text x="292.6" y="28.4">D</text>
<text x=".5" y="79.5">C</text>
<text x="292.6" y="79.5">C</text>
<text x=".5" y="130.6">B</text>
<text x="292.6" y="130.6">B</text>
<text x=".5" y="181.7">A</text>
<text x="292.6" y="181.7">A</text>
<text x="30.8" y="207.4">5</text>
<text x="88.8" y="207.4">4</text>
<text x="146.9" y="207.4">3</text>
<text x="205" y="207.4">2</text>
<text x="263.1" y="207.4">1</text>
</g>
<g font-size="1.2">
<text x="241.6" y="202.6">Date:</text>
<text x="251.2" y="202.6">Friday, June 24, 2022</text>
<text x="277.2" y="202.6">Rev:</text>
<text x="283.2" y="202.6">&lt;Revision&gt;</text>
<text x="241.6" y="205.1">Designer:</text>
<text x="251.4" y="205.1">&lt;designer&gt;</text>
<text x="277" y="205.1">Sheet:</text>
<text x="283.8" y="205.1">7</text>
<text x="286" y="205.1">of</text>
<text x="288" y="205.1">20</text>
</g>
</svg>
